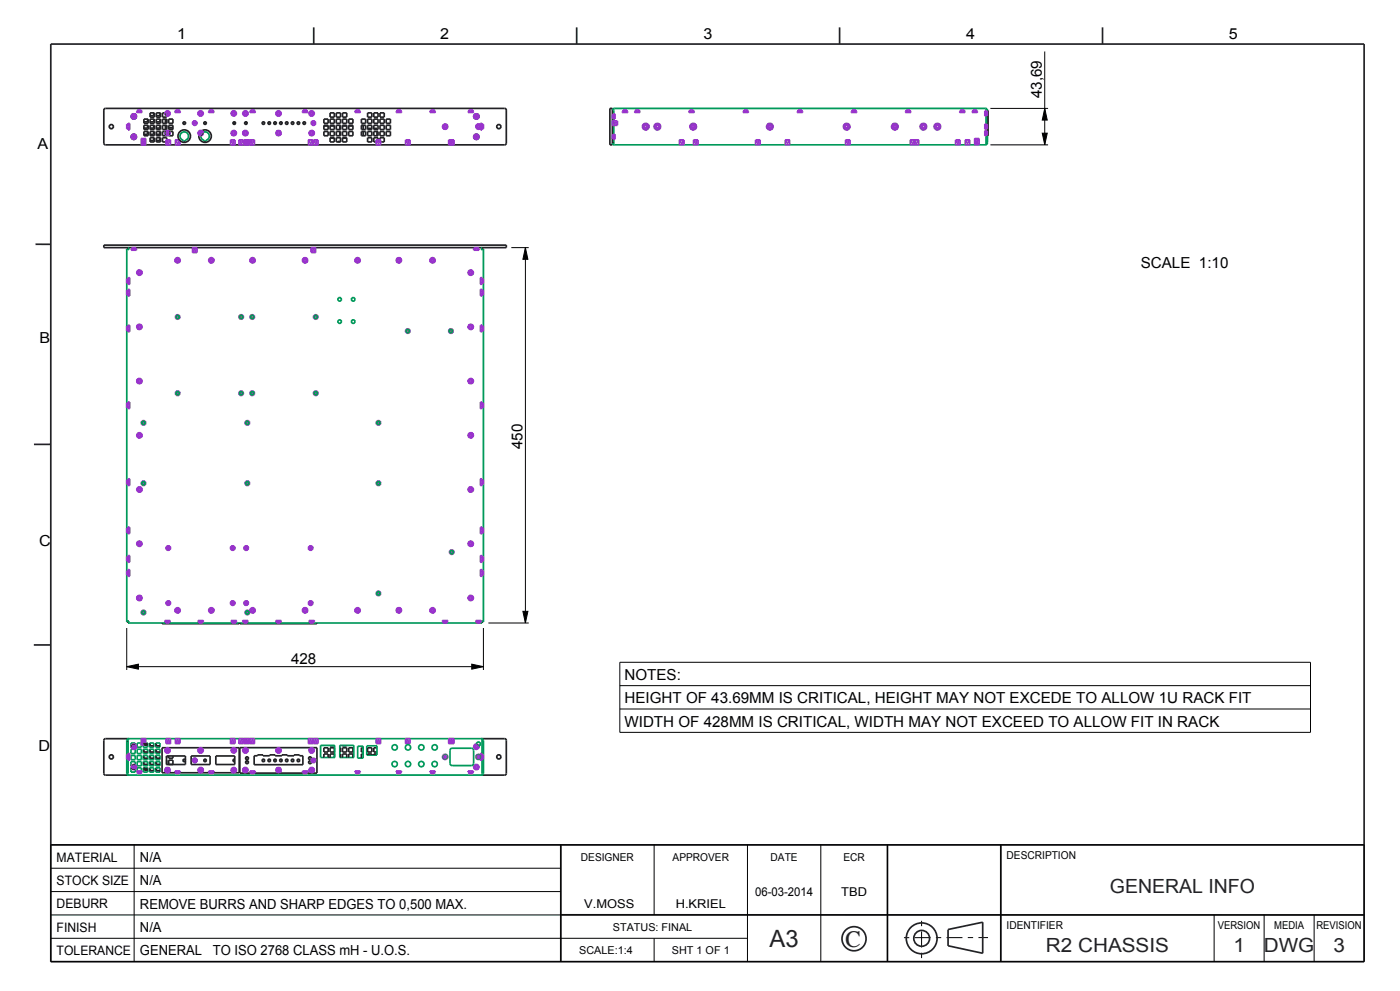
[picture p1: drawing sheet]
<svg xmlns="http://www.w3.org/2000/svg" width="420mm" height="297mm" viewBox="0 0 420 297" stroke-linecap="round" stroke-linejoin="round" font-family="sans-serif">
<path d="M313.4 32.5l.8 3.5h-1.5zM312.7 39.9h1.5l-.8 3.5zM157.6 74.2l.8 3.5h-1.5zM38 199.8l3.5-.8v1.5zM141.5 199l3.5 .8-3.5 .7zM156.9 183.2h1.5l-.8 3.5z" fill="#000"/>
<g fill="none" stroke="#000" stroke-width=".3">
<path d="M313.4 15.4v28M297.1 32.5h17.3M312.7 39.9h1.5l-.8 3.5zM313.4 32.5l.8 3.5h-1.5zM297.1 43.4h17.3M153.4 74.2h5.2M157.6 74.2l.8 3.5h-1.5zM157.6 74.2v112.5M38 199.8l3.5-.8v1.5zM38 199.8h107M38 188.2v12.6M141.5 199l3.5 .8-3.5 .7z"/>
<path d="M145 188.2v12.6M146.5 186.7h12.1M156.9 183.2h1.5l-.8 3.5zM186 198.5h207.2v21h-207.2zM186 205.5h207.2M186 212.5h207.2M15.2 253.2h394v35h-394zM40.2 253.2v35M168.2 253.2v35M196.2 253.2v21M224.2 253.2v35M246.2 253.2v35"/>
<path d="M266.2 253.2v35M300.2 253.2v35M15.2 274.2h394M15.2 267.2h153M15.2 260.2h153M364.2 274.2v14M379.2 274.2v14M394.2 274.2v14M15.2 281.2h209M196.2 281.2v7"/>
</g>
<g fill="none" stroke="#222226" stroke-width=".51">
<path d="M15.2 13.2h394v275h-394zM94.1 8.2v5M173 8.2v5M251.9 8.2v5M330.8 8.2v5M31.2 32.7l.4-.2h119.8l.5 .5v9.9l-.5 .5h-119.8l-.5-.5zM39.8 34.7h.7M40 35.3h.3M43.2 35.7h1.2v1.3h-1.2zM43.2 37.6h1.2v1.2h-1.2zM43.2 39.4h1.2v1.3h-1.2zM44.3 35.7v.8h-1.1"/>
<path d="M44.3 37.6v.8h-1.1M44.3 39.4v.8h-1.1M45 33.8h1.3v1.3h-1.3zM45 35.7h1.3v1.3h-1.3zM45 37.6h1.3v1.2h-1.3zM45 39.4h1.3v1.3h-1.3zM46.1 33.8v.9h-1.1M46.1 35.7v.8h-1.1M46.1 37.6v.8h-1.1M46.1 39.4v.8h-1.1M46.9 33.8h1.3v1.3h-1.3zM46.9 35.7h1.3v1.3h-1.3z"/>
<path d="M46.9 37.6h1.3v1.2h-1.3zM46.9 39.4h1.3v1.3h-1.3zM48 33.8v.9h-1.1M48 35.7v.8h-1.1M48 37.6v.8h-1.1M48 39.4v.8h-1.1M48.7 33.8h1.3v1.3h-1.3zM48.7 35.7h1.3v1.3h-1.3zM48.7 37.6h1.3v1.2h-1.3zM48.7 39.4h1.3v1.3h-1.3zM49.6 35.7v1.3M49.6 37.6v1.1h.4"/>
<path d="M49.9 33.8l.1 .5M49.9 35.7v1.3M49.9 37.6l.1 .6M50 39.6v.6M50.6 35.7h1.3v1.3h-1.3zM50.6 37.6h1.3v1.2h-1.3zM50.6 39.4h1.3v1.3h-1.3zM50.6 38.7h1.3M50.6 38.2h1.3M55.6 36.8v.2M60.6 40l-.2 .2M70.4 36.6v.6"/>
<path d="M73.7 36.5l.4 .3M74.1 37.1l-.3 .2M97.2 39.4h1.2v1.3h-1.2zM97.2 37.6h1.2v1.2h-1.2zM97.2 37.8h1.2M97.2 35.7h1.2v1.3h-1.2zM99 39.4h1.3v1.3h-1.3zM99 37.6h1.3v1.2h-1.3zM99 37.8h1.3M99 35.7h1.3v1.3h-1.3zM99 33.8h1.3v1.3h-1.3zM100.9 39.4h1.3v1.3h-1.3z"/>
<path d="M100.9 37.6h1.3v1.2h-1.3zM100.9 35.7h1.3v1.3h-1.3zM100.9 33.8h1.3v1.3h-1.3zM101.9 39.4v1.3M102.2 37.8h-.3v1M102.7 39.4h1.3v1.3h-1.3zM102.7 37.6h1.3v1.2h-1.3zM102.7 37.8h1.3M102.7 35.7h1.3v1.3h-1.3zM102.7 33.8h1.3v1.3h-1.3zM104.6 39.4h1.3v1.3h-1.3zM104.6 37.6h1.3v1.2h-1.3z"/>
<path d="M104.6 37.8h1.3M104.6 35.7h1.3v1.3h-1.3zM108.4 39.4h1.3v1.3h-1.3zM108.4 37.6h1.3v1.2h-1.3zM108.4 35.7h1.3v1.3h-1.3zM108.9 37.6v1.2M108.9 39.4v1.3M110.3 39.4h1.2v1.3h-1.2zM110.3 37.6h1.2v1.2h-1.2zM110.3 38.5h1.2M110.3 35.7h1.2v1.3h-1.2zM110.3 33.8h1.2v1.3h-1.2z"/>
<path d="M112.1 39.4h1.3v1.3h-1.3zM112.1 37.6h1.3v1.2h-1.3zM112.1 38.5h1v.3M112.1 35.7h1.3v1.3h-1.3zM112.1 33.8h1.3v1.3h-1.3zM113.1 39.4v1.3M114 39.4h1.3v1.3h-1.3zM114 37.6h1.3v1.2h-1.3zM114 35.7h1.3v1.3h-1.3zM114 33.8h1.3v1.3h-1.3zM115.9 39.4h1.2v1.3h-1.2zM115.9 37.6h1.2v1.2h-1.2z"/>
<path d="M115.9 35.7h1.2v1.3h-1.2zM183 32.5h.7v10.9h-.7zM296.2 33.1h.2v7.6h-.2M39.8 40.8h.7M45 41.3h1.3v1.2h-1.3zM46.1 41.3v.8h-1.1M46.9 41.3h1.3v1.2h-1.3zM48 41.3v.8h-1.1M48.7 41.3h1.3v1.2h-1.3zM99 41.3h1.3v1.2h-1.3zM99 41.4h1.3M100.9 41.3h1.3v1.2h-1.3z"/>
<path d="M101.9 41.3l.3 .1M102.7 41.3h1.3v1.2h-1.3zM102.7 41.4h1.3M110.3 41.3h1.2v1.2h-1.2zM112.1 41.3h1.3v1.2h-1.3zM114 41.3h1.3v1.2h-1.3zM183.7 42.8h.4M295.8 42.8h.4M10.7 73.2h4.5M31.1 73.5h120.8v.7h-120.8zM38 74.6h.4M38.4 74.6l.2 .2"/>
<path d="M38.4 74.2v.4M144.6 74.6l-.2 .2M144.6 74.2v.4M144.6 74.6h.4M10.2 133.2h5M43 126.2v1M43 144.3v1M10.1 193.3h5M38 186.3h.4M38.4 186.3v.4M38.6 186.1l-.2 .2M48.6 186.7v.2h23.2v-.2"/>
<path d="M72 186.7v.2h23.1v-.2M144.4 186.1l.2 .2M144.6 186.3h.4M144.6 186.3v.4M38 222h.4M38.6 221.4h-7l-.5 .5 .1 10.2 .4 .2h7M43.2 224.5v.9h1.1M43.2 226.4v.8h1.1M43.2 228.3v.8h1.1M45 222.7v.8h1.1M45 224.5v.9h1.1M45 226.4v.8h1.1"/>
<path d="M45 228.3v.8h1.1M45 230.1v.9h1.1M46.9 222.7v.8h1.1M46.9 224.5v.9h1.1M46.9 226.4v.8h1.1M46.9 228.3v.8h1.1M46.9 230.1v.9h1.1M48.6 224.1h23.2v7.5h-23.2zM49.9 226.6h5.7v2.5h-5.7zM49.9 227.8l.1 1.3M50 224.6v.6M50 226.6l-.1 .6"/>
<path d="M50 230.5l-.1 .5M50.6 224.8v.2M50.6 226.6v.6h1.3v-.6M50.6 229.1v-1.3h1.3v1.3M55.6 227.8a.38 .38 0 0 0-.5-.2 .38 .38 0 0 0 0 .6 .38 .38 0 0 0 .5-.2M57.3 226.6h5.7v2.5h-5.7zM60.4 224.6l.2 .2M64.7 226.6h5.7v2.5h-5.7zM70.4 227.6a.38 .38 0 0 0-.5 .3 .38 .38 0 0 0 .5 .3M72 224.1h23.1v7.6h-23.1zM73.8 227.5l.3 .2M74.1 228l-.4 .3"/>
<path d="M76.2 226.5h1v-.3h1.7v.3h2v-.3h1.7v.3h2v-.3h1.6v.3h2v-.3h1.7v.3h1v2.7h-14.7zM97.2 224.1h1.2v1.3h-1.2zM97.2 227v-1h1.2v1M99 223.4h1.3M99 224.1h1.3v1.3h-1.3zM99 227v-1h1.3v1M101.9 224.1h.3v1.3h-.3M101.9 226h.3v1M102.2 223.4l-.3 .1M102.7 223.4h1.3M102.7 224.1h1.3v1.3h-1.3zM102.7 227v-1h1.3v1"/>
<path d="M104.6 224.1h1.3v1.3h-1.3zM104.6 227v-1h1.3v1M108.9 224.1h-.5v1.3h.5M108.9 226h-.5v1.2M110.3 224.1h1.2v1.3h-1.2zM110.3 226.3v-.3h1.2v.3M113.1 224.1h-1v1.3h1M113.1 226h-1v.3M144.4 221.4h7l.5 .5-.1 10.2-.4 .2h-7M144.6 222h.4M15.2 253.2h394M168.2 253.2v35"/>
<path d="M266.2 253.2v35M300.2 253.2v35M168.2 274.2h241M284.4 278.6l10.4-2.2v9.3l-10.4-2.3M284.4 278.6v4.9"/>
<circle cx="40.1" cy="34.9" r=".78"/>
<circle cx="40.1" cy="34.9" r=".4"/>
<circle cx="142.9" cy="34.9" r=".78"/>
<circle cx="142.9" cy="34.9" r=".4"/>
<circle cx="40.1" cy="41" r=".78"/>
<circle cx="40.1" cy="41" r=".4"/>
<circle cx="142.9" cy="41" r=".78"/>
<circle cx="142.9" cy="41" r=".4"/>
<circle cx="50.2" cy="230.8" r=".58"/>
<circle cx="50.2" cy="224.9" r=".58"/>
<circle cx="50.2" cy="230.8" r=".38"/>
<circle cx="50.2" cy="224.9" r=".38"/>
<circle cx="58.4" cy="227.9" r=".6"/>
<circle cx="60.2" cy="230.8" r=".58"/>
<circle cx="60.2" cy="224.9" r=".58"/>
<circle cx="60.2" cy="230.8" r=".38"/>
<circle cx="60.2" cy="224.9" r=".38"/>
<circle cx="61.5" cy="227.9" r=".38"/>
<circle cx="70.1" cy="230.8" r=".58"/>
<circle cx="70.1" cy="224.9" r=".58"/>
<circle cx="70.1" cy="230.8" r=".38"/>
<circle cx="70.1" cy="224.9" r=".38"/>
<circle cx="73.6" cy="230.8" r=".58"/>
<circle cx="73.6" cy="224.9" r=".58"/>
<circle cx="73.6" cy="230.8" r=".38"/>
<circle cx="73.6" cy="224.9" r=".38"/>
<circle cx="74.1" cy="227.2" r=".43"/>
<circle cx="74.1" cy="228.4" r=".43"/>
<circle cx="79" cy="227.9" r=".38"/>
<circle cx="80.8" cy="227.9" r=".38"/>
<circle cx="82.5" cy="227.9" r=".38"/>
<circle cx="83.6" cy="230.8" r=".58"/>
<circle cx="83.6" cy="224.9" r=".58"/>
<circle cx="83.6" cy="230.8" r=".38"/>
<circle cx="83.6" cy="224.9" r=".38"/>
<circle cx="84.3" cy="227.9" r=".38"/>
<circle cx="86" cy="227.9" r=".38"/>
<circle cx="87.8" cy="227.9" r=".38"/>
<circle cx="89.5" cy="227.9" r=".38"/>
<circle cx="93" cy="227.2" r=".43"/>
<circle cx="93" cy="228.4" r=".43"/>
<circle cx="93.5" cy="230.8" r=".58"/>
<circle cx="93.5" cy="224.9" r=".58"/>
<circle cx="93.5" cy="230.8" r=".38"/>
<circle cx="93.5" cy="224.9" r=".38"/>
<circle cx="256.2" cy="281.3" r="3.6"/>
<circle cx="276.5" cy="281.2" r="4.6"/>
<circle cx="276.5" cy="281.2" r="2.37"/>
</g>
<path d="M276.5 276v11.5M271.2 281h25.2" fill="none" stroke="#000" stroke-width=".3" stroke-dasharray="1.6 1.6 4.8 1.6" stroke-linecap="butt"/>
<g fill="none" stroke="#00995a" stroke-width=".51">
<path d="M54.3 40a1.28 1.28 0 0 1 2.1 .1 1.28 1.28 0 0 1-.9 1.9v.3a1.63 1.63 0 0 1-1.4-2zM60.5 40a1.28 1.28 0 0 1 2.1 .1 1.28 1.28 0 0 1-.8 1.9v.3a1.63 1.63 0 0 1-1.4-2zM184.3 32.5l-.2 .6v9.7l.2 .6M184.3 32.5l-.6 .5M184.3 32.5h111.3M295.6 32.5l.4 .2 .2 .4v9.7l-.2 .4-.4 .2M295.6 32.5l.2 .6v9.7l-.2 .6M183.7 42.9l.6 .5M184.3 43.4h111.3M38.4 74.2l.2 .6-.6-.2v111.7l.6-.2-.2 .6h106.2l-.2-.6 .6 .2v-111.7l-.6 .2 .2-.6M38.6 221.4l-.2 .6v9.7l.2 .6M38.6 221.4l-.4 .2-.2 .4v9.7l.2 .4 .4 .2"/>
<path d="M38.6 232.3h105.8M38.6 221.4h105.8M39.3 222.7h1.3v1.3h-1.3zM39.3 224.5h1.3v1.3h-1.3zM39.3 226.4h1.3v1.3h-1.3zM39.3 228.3h1.3v1.2h-1.3zM39.3 230.1h1.3v1.3h-1.3zM41.1 222.7h1.3v1.3h-1.3zM41.1 224.5h1.3v1.3h-1.3zM41.1 226.4h1.3v1.3h-1.3zM41.1 228.3h1.3v1.2h-1.3zM41.1 230.1h1.3v1.3h-1.3z"/>
<path d="M43 222.7h1.3v1.3h-1.3zM43 224.5h1.3v1.3h-1.3zM43 226.4h1.3v1.3h-1.3zM43 228.3h1.3v1.2h-1.3zM43 230.1h1.3v1.3h-1.3zM44.9 222.7h1.2v1.3h-1.2zM44.9 224.5h1.2v1.3h-1.2zM44.9 226.4h1.2v1.3h-1.2zM44.9 228.3h1.2v1.2h-1.2zM44.9 230.1h1.2v1.3h-1.2zM46.7 222.7h1.3v1.3h-1.3zM46.7 224.5h1.3v1.3h-1.3z"/>
<path d="M46.7 226.4h1.3v1.3h-1.3zM46.7 228.3h1.3v1.2h-1.3zM46.7 230.1h1.3v1.3h-1.3zM96.2 223.4h4.2v3.6h-4.2zM101.9 223.4h4.3v3.6h-4.3zM107.3 223.7h1.6v3.5h-1.6zM110 223.5h3.1v2.8h-3.1zM144.4 221.4l.2 .6v9.9M144.4 221.4l.4 .2 .2 .4v9.7l-.2 .4-.4 .2M144.6 231.9l-.2 .4M144.6 231.9h.1"/>
<circle cx="50.5" cy="164.3" r=".5"/>
<circle cx="69.8" cy="164.3" r=".5"/>
<circle cx="73.8" cy="164.3" r=".5"/>
<circle cx="93.2" cy="164.3" r=".5"/>
<circle cx="50.5" cy="180.7" r=".5"/>
<circle cx="69.8" cy="180.7" r=".5"/>
<circle cx="73.8" cy="180.7" r=".5"/>
<circle cx="93.2" cy="180.7" r=".5"/>
</g>
<!-- layer: 02___PRT_ALL_AXES -->
<g fill="none" stroke="#93c" stroke-width=".51">
<path d="M183.7 36.2h1.5v1.4h-1.5zM185.2 36.6h-1v.6h1M42.4 41.5h1.3v1.9h-1.3zM42.4 43h1.3M42.4 41.9h1.3M42.8 41.5v1.4h.5v-1.4M42.8 42.5h.5M49.8 41.9h1.4v1.5h-1.4zM50.2 41.9v1h.6v-1M52.6 41.9h1.4v1.5h-1.4zM53 41.9v1h.6v-1M69.1 41.9h1.4v1.5h-1.4z"/>
<path d="M69.5 41.9v1h.6v-1M71.7 41.9h1.3v1.5h-1.3zM72.1 41.9v1h.5v-1M73.2 41.9h1.7v1.5h-1.7zM73.5 41.9v1.5M73.6 41.9v1h.9v-1M73.9 41.9v1M74.1 41.9v1M74.5 41.9v1.5M75 41.9h1.3v1.5h-1.3zM75.4 41.9v1h.6v-1M92.5 41.9h1.4v1.5h-1.4z"/>
<path d="M92.9 41.9v1h.6v-1M94 41.9h1.4v1.5h-1.4zM94.4 41.9v1h.6v-1M112.9 41.9h1.3v1.5h-1.3zM113.2 41.9v1h.6v-1M121.7 41.9h1.3v1.5h-1.3zM122.1 41.9v1h.5v-1M134.6 41.9h1.6v1.5h-1.6zM134.8 41.9v1.5M135 41.9v1h.8v-1M135.2 41.9v1M135.6 41.9v1"/>
<path d="M135.9 41.9v1.5M203.8 41.9h1.4v1.5h-1.4zM204.2 41.9v1h.6v-1M208 41.9h1.4v1.5h-1.4zM208.4 41.9v1h.6v-1M226.7 41.9h1.3v1.5h-1.3zM227.1 41.9v1h.5v-1M235.6 41.9h1.3v1.5h-1.3zM235.9 41.9v1h.6v-1M253.7 41.9h1.3v1.5h-1.3zM254 41.9v1h.6v-1M273.1 41.9h2.5v1.5h-2.5z"/>
<path d="M273.5 41.9v1h.5v-1M274.3 41.9v1.5M274.4 41.9v1.5M274.7 41.9v1h.6v-1M286.7 41.9h1.3v1.5h-1.3zM287.1 41.9v1h.5v-1M289.6 41.9h1.3v1.5h-1.3zM290 41.9v1h.5v-1M292.4 41.5h1.3v1.9h-1.3zM292.4 43h1.3M292.4 41.9h1.3M292.8 41.5v1.4h.6v-1.4"/>
<path d="M292.8 42.5h.6M57.8 74.2h1.3v1.5h-1.3zM58.1 75.7v-1h.6v1M93.3 74.2h1.4v1.5h-1.4zM93.7 75.7v-1h.6v1M42.4 221.4h1.3v1.9h-1.3zM42.4 222.9h1.3M42.4 221.8h1.3M42.8 223.3v-1.4h.5v1.4M42.8 222.3h.5M49.8 221.4h1.4v1.5h-1.4zM50.2 222.9v-1h.6v1"/>
<path d="M52.6 221.4h1.4v1.5h-1.4zM53 222.9v-1h.6v1M69.1 221.4h1.4v1.5h-1.4zM69.5 222.9v-1h.6v1M71.7 221.4h1.3v1.5h-1.3zM72.1 222.9v-1h.5v1M73.2 221.4h1.7v1.5h-1.7zM73.5 221.4v1.5M73.6 222.9v-1h.9v1M73.9 221.9v1M74.1 221.9v1M74.5 221.4v1.5"/>
<path d="M75 221.4h1.3v1.5h-1.3zM75.4 222.9v-1h.6v1M92.5 221.4h1.4v1.5h-1.4zM92.9 222.9v-1h.6v1M94 221.4h1.4v1.5h-1.4zM94.4 222.9v-1h.6v1M112.9 221.4h1.3v1.5h-1.3zM113.2 222.9v-1h.6v1M121.7 221.4h1.3v1.5h-1.3zM122.1 222.9v-1h.5v1M134.6 221.4h1.6v1.5h-1.6zM134.8 221.4v1.5"/>
<path d="M135 222.9v-1h.8v1M135.2 221.9v1M135.6 221.9v1M135.9 221.4v1.5"/>
<circle cx="58.4" cy="36.9" r=".68"/>
<circle cx="58.4" cy="36.9" r=".29"/>
<circle cx="94" cy="36.9" r=".68"/>
<circle cx="94" cy="36.9" r=".29"/>
<circle cx="53.3" cy="95" r=".68"/>
<circle cx="53.3" cy="95" r=".29"/>
<circle cx="72.3" cy="95" r=".68"/>
<circle cx="72.3" cy="95" r=".29"/>
<circle cx="75.7" cy="95" r=".68"/>
<circle cx="75.7" cy="95" r=".29"/>
<circle cx="94.7" cy="95" r=".68"/>
<circle cx="94.7" cy="95" r=".29"/>
<circle cx="122.3" cy="99.2" r=".68"/>
<circle cx="122.3" cy="99.2" r=".29"/>
<circle cx="135.3" cy="99.2" r=".68"/>
<circle cx="135.3" cy="99.2" r=".29"/>
<circle cx="53.3" cy="117.9" r=".68"/>
<circle cx="53.3" cy="117.9" r=".29"/>
<circle cx="72.3" cy="117.9" r=".68"/>
<circle cx="72.3" cy="117.9" r=".29"/>
<circle cx="75.7" cy="117.9" r=".68"/>
<circle cx="75.7" cy="117.9" r=".29"/>
<circle cx="94.7" cy="117.9" r=".68"/>
<circle cx="94.7" cy="117.9" r=".29"/>
<circle cx="43" cy="126.7" r=".68"/>
<circle cx="43" cy="126.7" r=".29"/>
<circle cx="74.2" cy="126.7" r=".68"/>
<circle cx="74.2" cy="126.7" r=".29"/>
<circle cx="113.5" cy="126.7" r=".68"/>
<circle cx="113.5" cy="126.7" r=".29"/>
<circle cx="43" cy="144.8" r=".68"/>
<circle cx="43" cy="144.8" r=".29"/>
<circle cx="74.2" cy="144.8" r=".68"/>
<circle cx="74.2" cy="144.8" r=".29"/>
<circle cx="113.5" cy="144.8" r=".68"/>
<circle cx="113.5" cy="144.8" r=".29"/>
<circle cx="50.5" cy="164.3" r=".68"/>
<circle cx="50.5" cy="164.3" r=".29"/>
<circle cx="69.8" cy="164.3" r=".68"/>
<circle cx="69.8" cy="164.3" r=".29"/>
<circle cx="73.8" cy="164.3" r=".68"/>
<circle cx="73.8" cy="164.3" r=".29"/>
<circle cx="93.2" cy="164.3" r=".68"/>
<circle cx="93.2" cy="164.3" r=".29"/>
<circle cx="113.5" cy="177.8" r=".68"/>
<circle cx="113.5" cy="177.8" r=".29"/>
<circle cx="135.5" cy="165.5" r=".68"/>
<circle cx="135.5" cy="165.5" r=".29"/>
<circle cx="43" cy="183.6" r=".68"/>
<circle cx="43" cy="183.6" r=".29"/>
<circle cx="50.5" cy="180.7" r=".68"/>
<circle cx="50.5" cy="180.7" r=".29"/>
<circle cx="69.8" cy="180.7" r=".68"/>
<circle cx="69.8" cy="180.7" r=".29"/>
<circle cx="73.8" cy="180.7" r=".68"/>
<circle cx="73.8" cy="180.7" r=".29"/>
<circle cx="74.2" cy="183.6" r=".68"/>
<circle cx="74.2" cy="183.6" r=".29"/>
<circle cx="93.2" cy="180.7" r=".68"/>
<circle cx="93.2" cy="180.7" r=".29"/>
<circle cx="58.4" cy="227.9" r=".68"/>
<circle cx="58.4" cy="227.9" r=".29"/>
<circle cx="94" cy="227.9" r=".68"/>
<circle cx="94" cy="227.9" r=".29"/>
</g>
<!-- layer: AXES -->
<g fill="none" stroke="#93c" stroke-width=".51">
<path d="M38 38.3h.9M38 37.5h.9M38.4 37.3h-.4v1.3h.4M38.4 37h.5v1.9h-.5zM41 33.4h1.6v.3h-1.6zM41.2 33.4v-.4h1.2v.4M41.4 33v.7M42.2 33v.7M49.7 33.8a.6 .6 0 0 1 .7-.4 .6 .6 0 0 1 .4 .8 .6 .6 0 0 1-.8 .3M49.9 39.4h.7M52.5 33.4h1.6v.3h-1.6zM52.7 33.4v-.4h1.2v.4"/>
<path d="M52.9 33v.7M53.6 33v.7M60.8 39.8a.6 .6 0 0 0-.7-.5 .6 .6 0 0 0-.5 .7 .6 .6 0 0 0 .7 .5M62.6 33.4h1.6v.3h-1.6zM62.8 33.4v-.4h1.2v.4M63 33v.7M63.8 33v.7M75 33.4h1.6v.3h-1.6zM75.2 33.4v-.4h1.2v.4M75.4 33v.7M76.1 33v.7M90.7 33.4h1.6v.3h-1.6z"/>
<path d="M90.9 33.4v-.4h1.2v.4M91.1 33v.7M91.9 33v.7M106.5 33.4h1.6v.3h-1.6zM106.7 33.4v-.4h1.2v.4M106.9 33v.7M107.6 33v.7M118.9 33.4h1.5v.3h-1.5zM119 33.4v-.4h1.2v.4M119.3 33v.7M120 33v.7M129 33.4h1.6v.3h-1.6z"/>
<path d="M129.2 33.4v-.4h1.2v.4M129.4 33v.7M130.1 33v.7M140.4 33.4h1.6v.3h-1.6zM140.6 33.4v-.4h1.2v.4M140.8 33v.7M141.6 33v.7M144.1 37h.5v1.9h-.5zM144.1 38.3h.9M144.1 37.5h.9M144.6 37.3h.4v1.3h-.4M183.7 35.3h.8"/>
<path d="M183.7 34.5h.8M184.1 34.3h-.4v1.2h.4M184.1 34.1h.4v1.6h-.4zM186.7 33.4h1.6v.3h-1.6zM186.9 33.4v-.4h1.2v.4M187.1 33v.7M187.9 33v.7M190.4 33.4h1.6v.3h-1.6zM190.6 33.4v-.4h1.2v.4M190.8 33v.7M191.6 33v.7M206.7 33.4h1.6v.3h-1.6z"/>
<path d="M206.9 33.4v-.4h1.2v.4M207.1 33v.7M207.8 33v.7M222.9 33.4h1.6v.3h-1.6zM223.1 33.4v-.4h1.2v.4M223.3 33v.7M224.1 33v.7M239.2 33.4h1.6v.3h-1.6zM239.4 33.4v-.4h1.2v.4M239.6 33v.7M240.3 33v.7M255.4 33.4h1.6v.3h-1.6z"/>
<path d="M255.6 33.4v-.4h1.2v.4M255.8 33v.7M256.6 33v.7M271.7 33.4h1.6v.3h-1.6zM271.9 33.4v-.4h1.2v.4M272.1 33v.7M272.8 33v.7M287.9 33.4h1.6v.3h-1.6zM288.1 33.4v-.4h1.2v.4M288.3 33v.7M289.1 33v.7M291.6 33.4h1.6v.3h-1.6z"/>
<path d="M291.8 33.4v-.4h1.2v.4M292 33v.7M292.8 33v.7M295.4 38.3h.8M295.4 37.6h.8M295.4 39.1h.4v1.6h-.4zM295.4 39.5h.8M295.4 37.2h.4v1.5h-.4zM295.4 33.2h.4v1.6h-.4zM295.4 34.4h.8M295.4 33.6h.8M295.8 33.4h.4v1.2h-.4"/>
<path d="M295.8 39.3h.4v1.2h-.4M295.8 37.3h.4v1.2h-.4M50.6 40.4h-.6M183.7 41.4h.8M183.7 40.6h.8M184.1 40.4h-.4v1.2h.4M184.1 40.2h.4v1.6h-.4zM295.4 40.3h.8M39.4 74.6h1.5v.4h-1.5zM39.5 74.6v-.4h1.2v.4M39.8 74.2v.8M40.5 74.2v.8"/>
<path d="M142.1 74.6h1.6v.4h-1.6zM142.3 74.6v-.4h1.2v.4M142.5 74.2v.8M143.3 74.2v.8M38 98.8h.9M38 98h.9M38 88.1h.9M38 87.3h.9M38 84.6h.9M38 83.8h.9M38.4 83.5h-.4v1.4h.4M38.4 87h-.4v1.4h.4"/>
<path d="M38.4 97.8h-.4v1.3h.4M38.4 83.2h.5v2h-.5zM38.4 86.7h.5v2h-.5zM38.4 97.5h.5v1.9h-.5zM144.1 83.2h.5v2h-.5zM144.1 86.7h.5v2h-.5zM144.1 97.5h.5v1.9h-.5zM144.1 98.8h.9M144.1 98h.9M144.1 88.1h.9M144.1 87.3h.9M144.1 84.6h.9"/>
<path d="M144.1 83.8h.9M144.6 83.5h.4v1.4h-.4M144.6 87h.4v1.4h-.4M144.6 97.8h.4v1.3h-.4M38 121.9h.9M38 121.1h.9M38.4 120.8h-.4v1.3h.4M38.4 120.5h.5v2h-.5zM144.1 120.5h.5v2h-.5zM144.1 121.9h.9M144.1 121.1h.9M144.6 120.8h.4v1.3h-.4"/>
<path d="M38 159.4h.9M38 158.6h.9M38 144.9h.9M38 144.1h.9M38.4 143.8h-.4v1.4h.4M38.4 158.3h-.4v1.3h.4M38.4 143.5h.5v2h-.5zM38.4 158h.5v2h-.5zM144.1 143.5h.5v2h-.5zM144.1 158h.5v2h-.5zM144.1 159.4h.9M144.1 158.6h.9"/>
<path d="M144.1 144.9h.9M144.1 144.1h.9M144.6 143.8h.4v1.4h-.4M144.6 158.3h.4v1.3h-.4M38 172.1h.9M38 171.3h.9M38 167.9h.9M38 167.1h.9M38.4 166.8h-.4v1.4h.4M38.4 171h-.4v1.4h.4M38.4 166.5h.5v2h-.5zM38.4 170.7h.5v2h-.5z"/>
<path d="M144.1 166.5h.5v2h-.5zM144.1 170.7h.5v2h-.5zM144.1 172.1h.9M144.1 171.3h.9M144.1 167.9h.9M144.1 167.1h.9M144.6 166.8h.4v1.4h-.4M144.6 171h.4v1.4h-.4M49.5 185.9h1.5v.4h-1.5zM49.6 186.3v.4h1.2v-.4M49.9 185.9v.8M50.6 185.9v.8"/>
<path d="M59.4 185.9h1.6v.4h-1.6zM59.6 186.3v.4h1.2v-.4M59.8 185.9v.8M60.6 185.9v.8M69.3 185.9h1.6v.4h-1.6zM69.5 186.3v.4h1.2v-.4M69.8 185.9v.8M70.5 185.9v.8M72.8 185.9h1.6v.4h-1.6zM73 186.3v.4h1.2v-.4M73.2 185.9v.8M74 185.9v.8"/>
<path d="M82.8 185.9h1.5v.4h-1.5zM83 186.3v.4h1.2v-.4M83.2 185.9v.8M83.9 185.9v.8M92.7 185.9h1.6v.4h-1.6zM92.9 186.3v.4h1.2v-.4M93.1 185.9v.8M93.9 185.9v.8M132.8 185.9h1.5v.4h-1.5zM132.9 186.3v.4h1.2v-.4M133.2 185.9v.8M133.9 185.9v.8"/>
<path d="M142.8 185.9h1.5v.4h-1.5zM142.9 186.3v.4h1.2v-.4M143.2 185.9v.8M143.9 185.9v.8M38 227.2h.9M38 226.4h.9M38.4 226.2h-.4v1.3h.4M38.4 225.9h.5v1.9h-.5zM39.7 229.5l-.1 .6M40.6 229.5l.1 .4-.1 .4M40.6 223.3a.6 .6 0 0 1-.1 1 .6 .6 0 0 1-.9-.3M41 231.1h1.6v.3h-1.6z"/>
<path d="M41.2 231.4v.4h1.2v-.4M41.4 231.1v.7M42.2 231.1v.7M52.5 231.1h1.6v.3h-1.6zM52.7 231.4v.4h1.2v-.4M52.9 231.1v.7M53.6 231.1v.7M62.6 231.1h1.6v.3h-1.6zM62.8 231.4v.4h1.2v-.4M63 231.1v.7M63.8 231.1v.7M75 231.1h1.6v.3h-1.6z"/>
<path d="M75.2 231.4v.4h1.2v-.4M75.4 231.1v.7M76.1 231.1v.7M90.7 231.1h1.6v.3h-1.6zM90.9 231.4v.4h1.2v-.4M91.1 231.1v.7M91.9 231.1v.7M106.5 231.1h1.6v.3h-1.6zM106.7 231.4v.4h1.2v-.4M106.9 231.1v.7M107.6 231.1v.7M118.9 231.1h1.5v.3h-1.5z"/>
<path d="M119 231.4v.4h1.2v-.4M119.3 231.1v.7M120 231.1v.7M129 231.1h1.6v.3h-1.6zM129.2 231.4v.4h1.2v-.4M129.4 231.1v.7M130.1 231.1v.7M140.4 231.1h1.6v.3h-1.6zM140.6 231.4v.4h1.2v-.4M140.8 231.1v.7M141.6 231.1v.7M143 223.2a.6 .6 0 0 0-.7 .6 .6 .6 0 0 0 .7 .6 .6 .6 0 0 0 .5-.8"/>
<path d="M144.1 225.9h.5v1.9h-.5zM144.1 227.2h.9M144.1 226.4h.9M144.6 226.2h.4v1.3h-.4"/>
<circle cx="40.1" cy="34.9" r=".79"/>
<circle cx="40.1" cy="34.9" r=".6"/>
<circle cx="40.1" cy="34.9" r=".38"/>
<circle cx="50.2" cy="34" r=".79"/>
<circle cx="50.2" cy="39.9" r=".79"/>
<circle cx="50.2" cy="34" r=".38"/>
<circle cx="50.2" cy="39.9" r=".38"/>
<circle cx="60.2" cy="34" r=".79"/>
<circle cx="60.2" cy="39.9" r=".79"/>
<circle cx="60.2" cy="34" r=".6"/>
<circle cx="60.2" cy="34" r=".38"/>
<circle cx="60.2" cy="39.9" r=".38"/>
<circle cx="70.1" cy="34" r=".79"/>
<circle cx="70.1" cy="39.9" r=".79"/>
<circle cx="70.1" cy="34" r=".38"/>
<circle cx="70.1" cy="34" r=".6"/>
<circle cx="70.1" cy="39.9" r=".38"/>
<circle cx="70.1" cy="39.9" r=".6"/>
<circle cx="73.6" cy="34" r=".79"/>
<circle cx="73.6" cy="39.9" r=".79"/>
<circle cx="73.6" cy="34" r=".6"/>
<circle cx="73.6" cy="39.9" r=".6"/>
<circle cx="73.6" cy="34" r=".38"/>
<circle cx="73.6" cy="39.9" r=".38"/>
<circle cx="83.6" cy="34" r=".79"/>
<circle cx="83.6" cy="39.9" r=".79"/>
<circle cx="83.6" cy="34" r=".6"/>
<circle cx="83.6" cy="39.9" r=".6"/>
<circle cx="83.6" cy="34" r=".38"/>
<circle cx="83.6" cy="39.9" r=".38"/>
<circle cx="93.5" cy="34" r=".79"/>
<circle cx="93.5" cy="39.9" r=".79"/>
<circle cx="93.5" cy="34" r=".6"/>
<circle cx="93.5" cy="39.9" r=".6"/>
<circle cx="93.5" cy="34" r=".38"/>
<circle cx="93.5" cy="39.9" r=".38"/>
<circle cx="133.5" cy="37.9" r=".79"/>
<circle cx="133.5" cy="37.9" r=".6"/>
<circle cx="133.5" cy="37.9" r=".38"/>
<circle cx="142.9" cy="34.9" r=".79"/>
<circle cx="142.9" cy="34.9" r=".6"/>
<circle cx="142.9" cy="34.9" r=".38"/>
<circle cx="143.5" cy="37.9" r=".79"/>
<circle cx="143.5" cy="37.9" r=".38"/>
<circle cx="143.5" cy="37.9" r=".6"/>
<circle cx="193.7" cy="37.9" r=".99"/>
<circle cx="193.7" cy="37.9" r=".67"/>
<circle cx="193.7" cy="37.9" r=".4"/>
<circle cx="197.2" cy="37.9" r=".99"/>
<circle cx="197.2" cy="37.9" r=".67"/>
<circle cx="197.2" cy="37.9" r=".4"/>
<circle cx="207.9" cy="37.9" r=".99"/>
<circle cx="207.9" cy="37.9" r=".67"/>
<circle cx="207.9" cy="37.9" r=".4"/>
<circle cx="231" cy="37.9" r=".99"/>
<circle cx="231" cy="37.9" r=".67"/>
<circle cx="231" cy="37.9" r=".4"/>
<circle cx="254" cy="37.9" r=".99"/>
<circle cx="254" cy="37.9" r=".4"/>
<circle cx="254" cy="37.9" r=".67"/>
<circle cx="268.5" cy="37.9" r=".99"/>
<circle cx="268.5" cy="37.9" r=".67"/>
<circle cx="268.5" cy="37.9" r=".4"/>
<circle cx="277" cy="37.9" r=".99"/>
<circle cx="277" cy="37.9" r=".67"/>
<circle cx="277" cy="37.9" r=".4"/>
<circle cx="281.2" cy="37.9" r=".99"/>
<circle cx="281.2" cy="37.9" r=".67"/>
<circle cx="281.2" cy="37.9" r=".4"/>
<circle cx="40.1" cy="41" r=".79"/>
<circle cx="40.1" cy="41" r=".6"/>
<circle cx="40.1" cy="41" r=".38"/>
<circle cx="142.9" cy="41" r=".79"/>
<circle cx="142.9" cy="41" r=".6"/>
<circle cx="142.9" cy="41" r=".38"/>
<circle cx="53.3" cy="78" r=".79"/>
<circle cx="53.3" cy="78" r=".6"/>
<circle cx="53.3" cy="78" r=".38"/>
<circle cx="63.4" cy="78" r=".79"/>
<circle cx="63.4" cy="78" r=".38"/>
<circle cx="63.4" cy="78" r=".6"/>
<circle cx="75.8" cy="78" r=".79"/>
<circle cx="75.8" cy="78" r=".38"/>
<circle cx="75.8" cy="78" r=".6"/>
<circle cx="91.5" cy="78" r=".79"/>
<circle cx="91.5" cy="78" r=".38"/>
<circle cx="91.5" cy="78" r=".6"/>
<circle cx="107.3" cy="78" r=".79"/>
<circle cx="107.3" cy="78" r=".6"/>
<circle cx="107.3" cy="78" r=".38"/>
<circle cx="119.6" cy="78" r=".79"/>
<circle cx="119.6" cy="78" r=".6"/>
<circle cx="119.6" cy="78" r=".38"/>
<circle cx="129.8" cy="78" r=".79"/>
<circle cx="129.8" cy="78" r=".38"/>
<circle cx="129.8" cy="78" r=".6"/>
<circle cx="41.8" cy="81.7" r=".79"/>
<circle cx="41.8" cy="98" r=".79"/>
<circle cx="41.8" cy="98" r=".6"/>
<circle cx="41.8" cy="81.7" r=".6"/>
<circle cx="41.8" cy="98" r=".38"/>
<circle cx="41.8" cy="81.7" r=".38"/>
<circle cx="141.2" cy="81.7" r=".79"/>
<circle cx="141.2" cy="98" r=".79"/>
<circle cx="141.2" cy="98" r=".38"/>
<circle cx="141.2" cy="81.7" r=".38"/>
<circle cx="141.2" cy="98" r=".6"/>
<circle cx="141.2" cy="81.7" r=".6"/>
<circle cx="41.8" cy="114.2" r=".79"/>
<circle cx="41.8" cy="114.2" r=".6"/>
<circle cx="41.8" cy="114.2" r=".38"/>
<circle cx="141.2" cy="114.2" r=".79"/>
<circle cx="141.2" cy="114.2" r=".38"/>
<circle cx="141.2" cy="114.2" r=".6"/>
<circle cx="41.8" cy="130.5" r=".79"/>
<circle cx="41.8" cy="130.5" r=".6"/>
<circle cx="41.8" cy="130.5" r=".38"/>
<circle cx="141.2" cy="130.5" r=".79"/>
<circle cx="141.2" cy="130.5" r=".38"/>
<circle cx="141.2" cy="130.5" r=".6"/>
<circle cx="41.8" cy="146.7" r=".79"/>
<circle cx="41.8" cy="146.7" r=".6"/>
<circle cx="41.8" cy="146.7" r=".38"/>
<circle cx="141.2" cy="146.7" r=".79"/>
<circle cx="141.2" cy="146.7" r=".38"/>
<circle cx="141.2" cy="146.7" r=".6"/>
<circle cx="41.8" cy="179.2" r=".79"/>
<circle cx="41.8" cy="163" r=".79"/>
<circle cx="41.8" cy="179.2" r=".6"/>
<circle cx="41.8" cy="163" r=".6"/>
<circle cx="41.8" cy="163" r=".38"/>
<circle cx="41.8" cy="179.2" r=".38"/>
<circle cx="141.2" cy="179.2" r=".79"/>
<circle cx="141.2" cy="163" r=".79"/>
<circle cx="141.2" cy="179.2" r=".38"/>
<circle cx="141.2" cy="163" r=".38"/>
<circle cx="141.2" cy="179.2" r=".6"/>
<circle cx="141.2" cy="163" r=".6"/>
<circle cx="53.3" cy="182.9" r=".79"/>
<circle cx="53.3" cy="182.9" r=".6"/>
<circle cx="53.3" cy="182.9" r=".38"/>
<circle cx="63.4" cy="182.9" r=".79"/>
<circle cx="63.4" cy="182.9" r=".38"/>
<circle cx="63.4" cy="182.9" r=".6"/>
<circle cx="75.8" cy="182.9" r=".79"/>
<circle cx="75.8" cy="182.9" r=".38"/>
<circle cx="75.8" cy="182.9" r=".6"/>
<circle cx="91.5" cy="182.9" r=".79"/>
<circle cx="91.5" cy="182.9" r=".38"/>
<circle cx="91.5" cy="182.9" r=".6"/>
<circle cx="107.3" cy="182.9" r=".79"/>
<circle cx="107.3" cy="182.9" r=".6"/>
<circle cx="107.3" cy="182.9" r=".38"/>
<circle cx="119.6" cy="182.9" r=".79"/>
<circle cx="119.6" cy="182.9" r=".6"/>
<circle cx="119.6" cy="182.9" r=".38"/>
<circle cx="129.8" cy="182.9" r=".79"/>
<circle cx="129.8" cy="182.9" r=".38"/>
<circle cx="129.8" cy="182.9" r=".6"/>
<circle cx="40.1" cy="223.8" r=".79"/>
<circle cx="40.1" cy="229.9" r=".79"/>
<circle cx="40.1" cy="223.8" r=".38"/>
<circle cx="40.1" cy="229.9" r=".38"/>
<circle cx="50.2" cy="224.9" r=".79"/>
<circle cx="50.2" cy="230.8" r=".79"/>
<circle cx="50.2" cy="224.9" r=".6"/>
<circle cx="50.2" cy="230.8" r=".6"/>
<circle cx="50.2" cy="230.8" r=".38"/>
<circle cx="50.2" cy="224.9" r=".38"/>
<circle cx="60.2" cy="224.9" r=".79"/>
<circle cx="60.2" cy="230.8" r=".79"/>
<circle cx="60.2" cy="224.9" r=".6"/>
<circle cx="60.2" cy="230.8" r=".6"/>
<circle cx="60.2" cy="230.8" r=".38"/>
<circle cx="60.2" cy="224.9" r=".38"/>
<circle cx="70.1" cy="224.9" r=".79"/>
<circle cx="70.1" cy="230.8" r=".79"/>
<circle cx="70.1" cy="230.8" r=".38"/>
<circle cx="70.1" cy="224.9" r=".38"/>
<circle cx="70.1" cy="224.9" r=".6"/>
<circle cx="70.1" cy="230.8" r=".6"/>
<circle cx="73.6" cy="224.9" r=".79"/>
<circle cx="73.6" cy="230.8" r=".79"/>
<circle cx="73.6" cy="224.9" r=".6"/>
<circle cx="73.6" cy="230.8" r=".6"/>
<circle cx="73.6" cy="230.8" r=".38"/>
<circle cx="73.6" cy="224.9" r=".38"/>
<circle cx="83.6" cy="224.9" r=".79"/>
<circle cx="83.6" cy="230.8" r=".79"/>
<circle cx="83.6" cy="224.9" r=".6"/>
<circle cx="83.6" cy="230.8" r=".6"/>
<circle cx="83.6" cy="230.8" r=".38"/>
<circle cx="83.6" cy="224.9" r=".38"/>
<circle cx="93.5" cy="224.9" r=".79"/>
<circle cx="93.5" cy="230.8" r=".79"/>
<circle cx="93.5" cy="224.9" r=".6"/>
<circle cx="93.5" cy="230.8" r=".6"/>
<circle cx="93.5" cy="230.8" r=".38"/>
<circle cx="93.5" cy="224.9" r=".38"/>
<circle cx="133.5" cy="226.8" r=".79"/>
<circle cx="133.5" cy="226.8" r=".38"/>
<circle cx="142.9" cy="223.8" r=".79"/>
<circle cx="142.9" cy="229.9" r=".79"/>
<circle cx="142.9" cy="229.9" r=".6"/>
<circle cx="142.9" cy="223.8" r=".38"/>
<circle cx="142.9" cy="229.9" r=".38"/>
<circle cx="143.5" cy="226.8" r=".79"/>
<circle cx="143.5" cy="226.8" r=".38"/>
</g>
<g fill="none" stroke="#222226" stroke-width=".51">
<path d="M49.7 33.8l.3 .7M49.9 39.4l-.2 .6 .3 .4M50.6 39.4l.2 .5-.2 .5M60.8 39.8l-.1 .4-.4 .3M102.2 42.4l-.8 .1M39.6 230.1l.4 .4 .6-.2M39.7 223.8l.4-.4 .4 .4M39.8 230.1l.3 .2 .4-.2M40.3 229.5h-.3M40.6 229.5l-.5-.2-.4 .2M40.6 223.3h-.8l-.2 .7M43.3 222.7a.53 .53 0 0 0 .3 .7 .53 .53 0 0 0 .7-.4"/>
<path d="M43.3 230.1a.52 .52 0 0 0 .3 .7 .52 .52 0 0 0 .7-.3M43.5 222.7a.29 .29 0 0 0 .1 .4 .29 .29 0 0 0 .4 0 .29 .29 0 0 0 0-.4M43.6 230.1l-.1 .3 .3 .2 .2-.2-.1-.3M44.2 230.1l.1 .1M143 223.2l.5 .4"/>
<circle cx="33.4" cy="37.9" r=".63"/>
<circle cx="55.3" cy="36.9" r=".38"/>
<circle cx="61.5" cy="36.9" r=".38"/>
<circle cx="70.3" cy="36.9" r=".38"/>
<circle cx="73.8" cy="36.9" r=".38"/>
<circle cx="79" cy="36.9" r=".38"/>
<circle cx="80.8" cy="36.9" r=".38"/>
<circle cx="82.5" cy="36.9" r=".38"/>
<circle cx="84.3" cy="36.9" r=".38"/>
<circle cx="86" cy="36.9" r=".38"/>
<circle cx="87.8" cy="36.9" r=".38"/>
<circle cx="89.5" cy="36.9" r=".38"/>
<circle cx="91.3" cy="36.9" r=".38"/>
<circle cx="149.6" cy="37.9" r=".63"/>
<circle cx="55.3" cy="40.8" r="1.88"/>
<circle cx="61.5" cy="40.8" r="1.88"/>
<circle cx="33.4" cy="226.8" r=".63"/>
<circle cx="149.6" cy="226.8" r=".63"/>
</g>
<g fill="none" stroke="#00995a" stroke-width=".51">
<path d="M135.2 224.4l.4-.2h5.9l.4 .2 .2 .5v3.9l-.2 .5-.4 .1h-5.9l-.4-.1-.2-.5v-3.9z"/>
<circle cx="193.7" cy="37.9" r=".68"/>
<circle cx="197.2" cy="37.9" r=".68"/>
<circle cx="207.9" cy="37.9" r=".68"/>
<circle cx="231" cy="37.9" r=".68"/>
<circle cx="254" cy="37.9" r=".68"/>
<circle cx="268.5" cy="37.9" r=".68"/>
<circle cx="277" cy="37.9" r=".68"/>
<circle cx="281.2" cy="37.9" r=".68"/>
<circle cx="53.3" cy="95" r=".5"/>
<circle cx="72.3" cy="95" r=".5"/>
<circle cx="75.7" cy="95" r=".5"/>
<circle cx="94.7" cy="95" r=".5"/>
<circle cx="101.9" cy="89.7" r=".53"/>
<circle cx="101.9" cy="96.4" r=".53"/>
<circle cx="106" cy="89.7" r=".53"/>
<circle cx="106" cy="96.4" r=".53"/>
<circle cx="122.3" cy="99.2" r=".5"/>
<circle cx="135.3" cy="99.2" r=".5"/>
<circle cx="53.3" cy="117.9" r=".5"/>
<circle cx="72.3" cy="117.9" r=".5"/>
<circle cx="75.7" cy="117.9" r=".5"/>
<circle cx="94.7" cy="117.9" r=".5"/>
<circle cx="43" cy="126.7" r=".5"/>
<circle cx="74.2" cy="126.7" r=".5"/>
<circle cx="113.5" cy="126.7" r=".5"/>
<circle cx="43" cy="144.8" r=".5"/>
<circle cx="74.2" cy="144.8" r=".5"/>
<circle cx="113.5" cy="144.8" r=".5"/>
<circle cx="113.5" cy="177.8" r=".5"/>
<circle cx="135.5" cy="165.5" r=".5"/>
<circle cx="43" cy="183.6" r=".5"/>
<circle cx="74.2" cy="183.6" r=".5"/>
<circle cx="118.4" cy="229" r=".8"/>
<circle cx="118.4" cy="224" r=".8"/>
<circle cx="122.4" cy="229" r=".8"/>
<circle cx="122.4" cy="224" r=".8"/>
<circle cx="126.4" cy="229" r=".8"/>
<circle cx="126.4" cy="224" r=".8"/>
<circle cx="130.4" cy="229" r=".8"/>
<circle cx="130.4" cy="224" r=".8"/>
<circle cx="133.5" cy="226.8" r=".6"/>
<circle cx="143.5" cy="223" r=".6"/>
<circle cx="143.5" cy="226.8" r=".6"/>
</g>
<text font-size="7.2" fill="#222226" x="230.9" y="284">A3</text>
<text font-size="7" fill="#222226" x="253.5" y="283.8">C</text>
<g font-size="5.8" fill="#222226">
<text x="333" y="267.7">GENERAL INFO</text>
<text x="313.8" y="285.2">R2 CHASSIS</text>
<text x="370" y="285.2">1</text>
<text x="379.1" y="285.2">DWG</text>
<text x="400" y="285.2">3</text>
</g>
<g font-size="4.6">
<text x="53.1" y="11.6">1</text>
<text x="132" y="11.8">2</text>
<text x="211" y="11.8">3</text>
<text x="289.8" y="11.8">4</text>
<text x="368.7" y="11.8">5</text>
<text x="312.5" y="29.4" transform="rotate(-90 312.5 29.4)">43,69</text>
<text x="11.3" y="44.7">A</text>
<text x="342.2" y="80.2">SCALE 1:10</text>
<text x="11.8" y="102.7">B</text>
<text x="156.7" y="134.7" transform="rotate(-90 156.7 134.7)">450</text>
<text x="11.7" y="163.7">C</text>
<text x="87.3" y="198.9">428</text>
<text x="187.4" y="203.7">NOTES:</text>
<text x="187.4" y="210.7">HEIGHT OF 43.69MM IS CRITICAL, HEIGHT MAY NOT EXCEDE TO ALLOW 1U RACK FIT</text>
<text x="187.4" y="217.7">WIDTH OF 428MM IS CRITICAL, WIDTH MAY NOT EXCEED TO ALLOW FIT IN RACK</text>
<text x="11.6" y="224.9">D</text>
</g>
<g font-size="4.2">
<text x="42" y="258.3">N/A</text>
<text x="42" y="265.3">N/A</text>
<text x="42" y="272.3">REMOVE BURRS AND SHARP EDGES TO 0,500 MAX.</text>
<text x="42" y="279.3">N/A</text>
<text x="42" y="286.3">GENERAL</text>
<text x="63.9" y="286.3">TO ISO 2768 CLASS mH - U.O.S.</text>
</g>
<g font-size="3.9">
<text x="17" y="258.2">MATERIAL</text>
<text x="17" y="265.2">STOCK SIZE</text>
<text x="17" y="272.2">DEBURR</text>
<text x="17" y="279.2">FINISH</text>
<text x="17" y="286.2">TOLERANCE</text>
</g>
<g font-size="3.6">
<text x="226.5" y="268.6">06-03-2014</text>
<text x="252.4" y="268.6">TBD</text>
<text x="175.3" y="272.1">V.MOSS</text>
<text x="202.7" y="272.1">H.KRIEL</text>
</g>
<g font-size="3.3">
<text x="174.3" y="258">DESIGNER</text>
<text x="201.8" y="258">APPROVER</text>
<text x="231.2" y="258">DATE</text>
<text x="253" y="258">ECR</text>
<text x="302" y="257.5">DESCRIPTION</text>
<text x="183.9" y="279">STATUS: FINAL</text>
<text x="302" y="278.5">IDENTIFIER</text>
<text x="365.3" y="278.5">VERSION</text>
<text x="382.2" y="278.5">MEDIA</text>
<text x="394.9" y="278.5">REVISION</text>
<text x="173.7" y="286">SCALE:1:4</text>
<text x="201.6" y="286">SHT 1 OF 1</text>
</g>
</svg>
